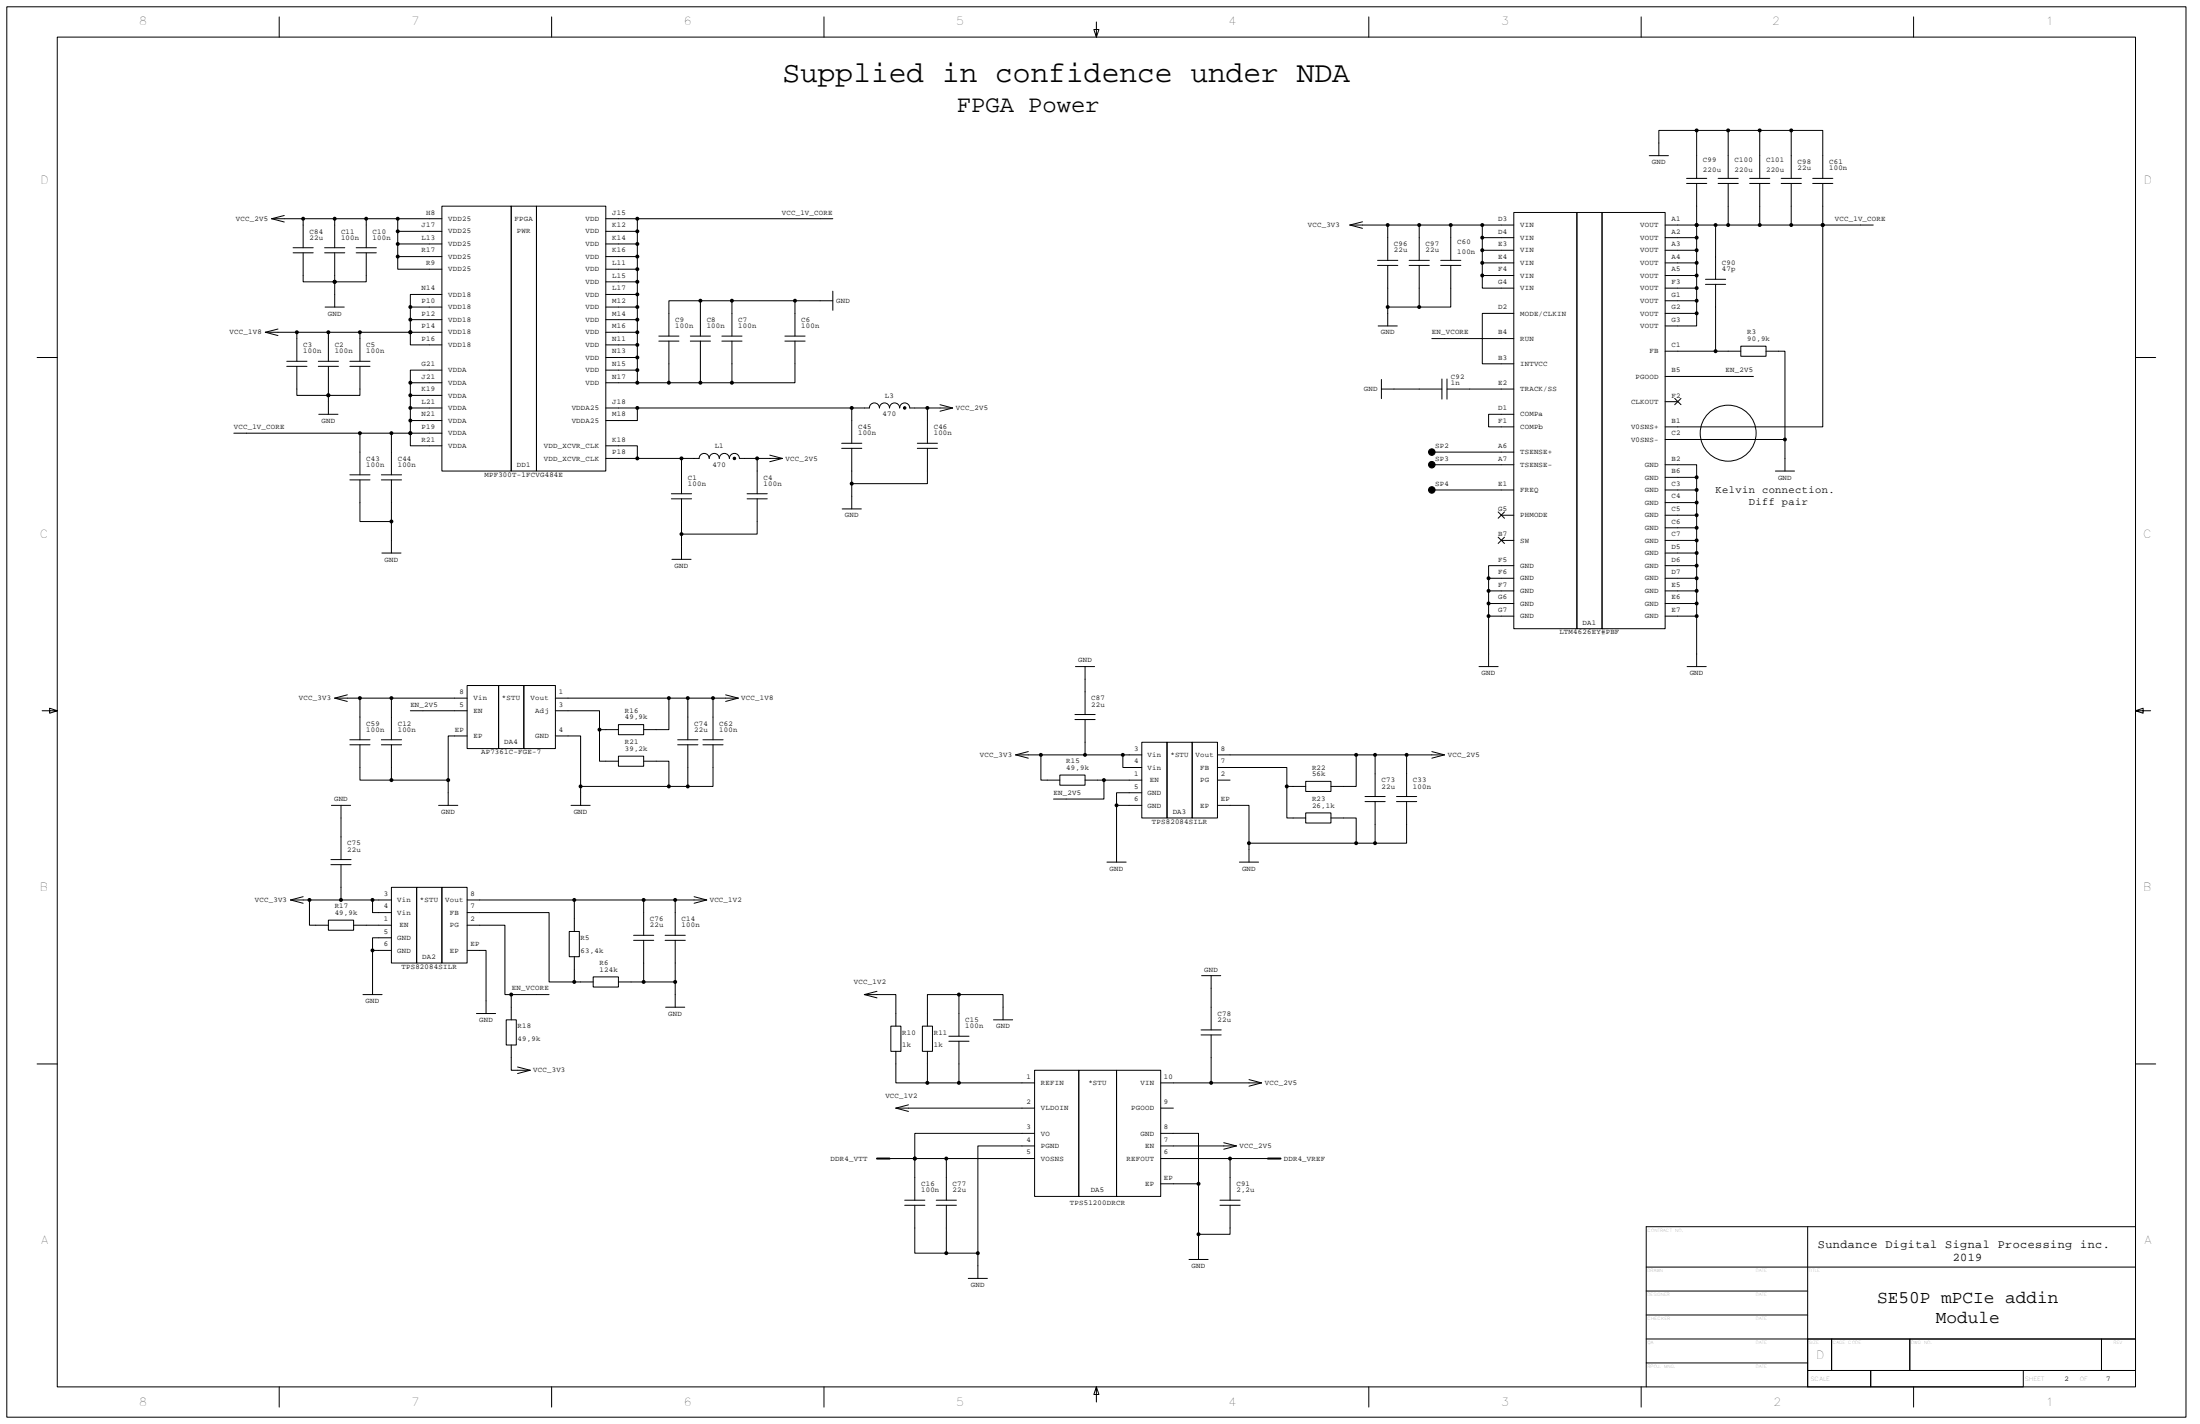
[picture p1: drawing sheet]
<svg xmlns="http://www.w3.org/2000/svg" width="864mm" height="559mm" viewBox="0 0 864 559" stroke-linecap="round" stroke-linejoin="round" font-family="sans-serif">
<g fill="none" stroke="#000" stroke-width=".39">
<path d="M2.7 2.7h855.4v553.4h-855.4zM22.5 14.6h815.8v529.6h-815.8zM109.6 6.6v8M216.5 6.6v8M323.4 6.6v8M430.4 8.6v6l-1-3h2l-1 3M537.3 6.6v8M644.2 6.6v8M751.2 6.6v8M666 51.2v18.8M678.4 51.2v18.8M690.8 51.2v18.8"/>
<path d="M703.1 51.2v18.8M647.4 61.1h7.5M651.2 61.1v-9.9h64.3v18.8M662.1 72h7.9M662.1 70h7.9M666 72v16.3h69.3M674.4 72h7.9M674.4 70h7.9M678.4 72v16.3M686.8 72h7.9M686.8 70h7.9M690.8 72v16.3"/>
<path d="M699.2 72h7.9M699.2 70h7.9M703.1 72v16.3M711.6 72h7.9M711.6 70h7.9M715.5 72v95.5h-61.9M106.6 85.8h66.9M106.6 85.8l5 1.3M111.6 84.6l-5 1.2M115 99.2h8M115 97.2h8M119 99.2v11.4h24.8v-11.4"/>
<path d="M119 85.8v11.4M127.4 99.2h7.9M127.4 97.2h7.9M131.4 85.8v11.4M131.4 99.2v21.3M139.8 99.2h7.9M139.8 97.2h7.9M143.8 85.8v11.4M156.1 85.8v19.8h17.4M156.1 90.8h17.4M156.1 95.7h17.4M173.5 80.9h27.2v103.9h-27.2z"/>
<path d="M200.7 80.9h9.9v103.9h-9.9zM210.6 80.9h27.2v103.9h-27.2zM250.2 85.8v64.4M250.2 90.8h-12.4M250.2 95.7h-12.4M326.9 85.8h-89.1M529.9 88.3h64.3M529.9 88.3l4.9 1.3M534.8 87l-4.9 1.3M544.7 88.3v13.9M557.1 88.3v13.9M569.5 88.3v13.9"/>
<path d="M581.9 88.3v24.8h12.3M581.9 93.3h12.3M581.9 98.2h12.3M594.2 83.4h24.8v163.3h-24.8zM619 83.4h9.9v163.3h-9.9zM628.9 83.4h24.7v163.3h-24.7zM653.6 88.3h12.4v39.6h-12.4M666 93.3h-12.4M666 98.2h-12.4M673.4 88.3v21.3M156.1 100.7h17.4M173.5 115.5h-12.4v19.8h12.4"/>
<path d="M250.2 115.5h-12.4M250.2 100.7h-12.4M250.2 105.6h-12.4M250.2 110.6h-12.4M274.9 118v13.9M287.3 118v13.9M312.1 118v13.9M326.9 114.3v7.5M326.9 118h-64.3v13.9M540.8 102.2h7.9M540.8 104.2h7.9M544.7 104.2v16.3"/>
<path d="M553.1 102.2h8M553.1 104.2h8M557.1 104.2v16.3M565.5 102.2h7.9M565.5 104.2h7.9M569.5 104.2v16.3h-24.8v7.4M581.9 103.2h12.3M581.9 108.1h12.3M653.6 118h12.4M653.6 113.1h12.4M666 103.2h-12.4M666 108.1h-12.4"/>
<path d="M669.5 111.6h7.9M669.5 109.6h7.9M673.4 111.6v26.2M104.2 130.4h69.3M104.2 130.4l4.9 1.3M109.1 129.1l-4.9 1.3M116.5 130.4v11.4M127.6 120.5h7.5M128.9 130.4v11.4M141.3 130.4v11.4M161.1 120.5h12.4M161.1 125.4h12.4"/>
<path d="M250.2 120.5h-12.4M250.2 130.4h-12.4M250.2 125.4h-12.4M250.2 135.3h-12.4M258.6 133.9h7.9M258.6 131.9h7.9M262.6 133.9v16.3M271 133.9h7.9M271 131.9h7.9M274.9 133.9v16.3M283.4 133.9h7.9M283.4 131.9h7.9"/>
<path d="M287.3 133.9v16.3M308.1 133.9h7.9M308.1 131.9h7.9M312.1 133.9v16.3h-74.3M541 127.9h7.5M562.1 132.9h32.1M594.2 123h-12.3v19.8h12.3M653.6 123h12.4M683.3 135.8h10v4h-10zM683.3 137.8h-29.7M693.3 137.8h7.4v47M14.6 140.3h7.9"/>
<path d="M112.6 143.8h7.9M112.6 141.8h7.9M116.5 143.8v11.4h24.8v-11.4M124.9 143.8h8M124.9 141.8h8M128.9 143.8v18.8M137.3 143.8h7.9M137.3 141.8h7.9M161.1 150.2h12.4M161.1 155.2h12.4M173.5 145.2h-12.4v29.7h12.4M250.2 140.3h-12.4"/>
<path d="M250.2 145.2h-12.4M369 158.8l5 1.3M542.3 152.7h23.7M542.3 148.9v7.5M566 148.7v7.9M568 152.7h26.2M568 148.7v7.9M653.6 157.6h5M657.4 156.3l2.5 2.5M659.9 156.3l-2.5 2.5M688.3 147.7h-34.7M838.3 140.3h7.9"/>
<path d="M91.8 170h81.7M125.1 162.6h7.6M141.3 170v16.3M153.6 170v16.3M161.1 160.1h12.4M161.1 165h12.4M237.8 160.1h103.5a1.98 1.98 0 0 1 1.9-2 1.98 1.98 0 0 1 2 2 1.98 1.98 0 0 1 2-2 1.98 1.98 0 0 1 2 2 1.99 1.99 0 0 1 2-2 1.99 1.99 0 0 1 2 2 1.97 1.97 0 0 1 1.9-2 1.97 1.97 0 0 1 2 2h16.9M237.8 174.9h12.4v5h-12.4M250.2 179.9h24.2a1.98 1.98 0 0 1 2-2 1.98 1.98 0 0 1 2 2 1.98 1.98 0 0 1 2-2 1.98 1.98 0 0 1 2 2 1.97 1.97 0 0 1 1.9-2 1.97 1.97 0 0 1 2 2M250.2 160.1v4.9h-12.4M267.5 179.9v13.9M286.3 179.9a1.97 1.97 0 0 1 2-2 1.97 1.97 0 0 1 2 2h16.8"/>
<path d="M297.2 179.9v13.9M302.2 178.6l4.9 1.3M307.1 179.9l-4.9 1.3M330.4 175.9h7.9M330.4 173.9h7.9M334.3 175.9v23.8M334.3 160.1v13.8M360.1 175.9h7.9M360.1 173.9h7.9M364 175.9v13.9h-29.7M364 160.1v13.8M374 160.1l-5 1.3"/>
<path d="M562.1 177.4h32.1M594.2 162.6h-9.9v4.9h9.9M700.7 172.5h-47.1M137.3 188.3h7.9M137.3 186.3h7.9M141.3 188.3v16.4h12.3M149.7 188.3h7.9M149.7 186.3h7.9M153.6 188.3v28.7M263.5 195.7h8M263.5 193.8h8M267.5 195.7v23.8"/>
<path d="M293.3 195.7h7.9M293.3 193.8h7.9M297.2 195.7v13.9h-29.7M330.6 199.7h7.5M562.1 192.3h32.1M562.1 182.4h32.1M653.6 182.4h12.4v79.2M653.6 197.2h12.4M666 192.3h-12.4M666 187.3h-12.4M696.9 184.8h7.5M149.9 217h7.5"/>
<path d="M263.8 219.5h7.5M588.1 210.8l2.5 2.5M588.1 200.9l2.5 2.5M589.3 202.2h4.9M589.3 212.1h4.9M590.6 210.8l-2.5 2.5M590.6 200.9l-2.5 2.5M653.6 217h12.4M653.6 202.2h12.4M653.6 212.1h12.4M653.6 207.1h12.4M594.2 222h-9.9v39.6"/>
<path d="M594.2 226.9h-9.9M594.2 231.9h-9.9M594.2 236.8h-9.9M653.6 222h12.4M653.6 226.9h12.4M653.6 231.9h12.4M653.6 236.8h12.4M594.2 241.8h-9.9M653.6 241.8h12.4M16.5 278.9h6l-3-1v2l3-1M131.4 274h52M131.4 274l4.9 1.3"/>
<path d="M136.3 272.7l-4.9 1.3M141.3 274v16.3M153.6 274v16.3M161.1 278.9h22.3M183.4 269h12.3v24.8h-12.3zM195.7 269h9.9v24.8h-9.9zM205.6 269h12.4v24.8h-12.4zM218 278.9h17.3v19.8h7.5M218 274h71.8M262.6 274v12.3h-9.9M270 274v16.3M279.9 274v16.3"/>
<path d="M284.8 272.7l5 1.3M289.8 274l-5 1.3M422.2 261.6h7.5M425.9 261.6v18.8M580.6 261.6h7.5M662.3 261.6h7.5M838.3 278.9l3 1v-2l-3 1h5.9M137.3 292.3h7.9M137.3 290.3h7.9M141.3 292.3v13.8h34.6M149.7 292.3h7.9M149.7 290.3h7.9"/>
<path d="M153.6 292.3v13.8M183.4 288.8h-7.5v27.2M218 288.8h9.9v27.2M235.3 286.3h7.5M242.8 296.7h9.9v4h-9.9zM242.8 284.4h9.9v3.9h-9.9zM252.7 298.7h9.9v9.9M266 292.3h8M266 290.3h8M270 292.3v16.3M275.9 292.3h7.9M275.9 290.3h7.9"/>
<path d="M279.9 292.3v16.3h-52M398.7 296.2h49.5M398.7 296.2l4.9 1.3M403.6 294.9l-4.9 1.3M408.6 296.2v9.9h7.4M422 282.4h7.9M422 280.4h7.9M425.9 282.4v13.8M440.8 296.2v5h7.4M448.2 291.3h9.9v29.7h-9.9zM458.1 291.3h9.9v29.7h-9.9zM468 291.3h9.9v29.7h-9.9z"/>
<path d="M477.9 296.2h89.1M532.4 296.2v12.4h-9.9M539.8 296.2v16.4M552.2 296.2v16.4M562.1 294.9l4.9 1.3M567 296.2l-4.9 1.3M130.1 316h7.5M133.9 316v21.3M172.2 316h7.5M224.2 316h7.5M416 304.1h9.9v4h-9.9zM425.9 306.1h22.3"/>
<path d="M433.3 306.1v7.5h-19.7M438.3 316h9.9M448.2 311.1h-9.9v27.2M477.9 316h12.4v22.3M477.9 301.2h27.2v19.8h7.5M477.9 306.1h5M505.1 308.6h7.5M512.6 306.6h9.9v4h-9.9zM512.6 319h9.9v4h-9.9zM535.8 314.6h8M535.8 312.6h8M539.8 314.6v16.3"/>
<path d="M548.2 314.6h7.9M548.2 312.6h7.9M552.2 314.6v16.3h-61.9M129.9 339.3h7.9M129.9 337.3h7.9M133.9 339.3v13.9M434.5 338.3h7.6M486.5 338.3h7.6M522.5 321h9.9v9.9M114 353.2h39.6M114 353.2l5 1.3M119 351.9l-5 1.3"/>
<path d="M121.5 353.2v9.9h7.4M146.2 353.2v4.9h7.4M153.6 348.2h10v29.7h-10zM163.6 348.2h9.9v29.7h-9.9zM173.5 348.2h9.9v29.7h-9.9zM183.4 358.1h32.1v27.2h17.4M183.4 353.2h94M225.4 353.2v12.3M252.7 353.2v13.8M265 353.2v13.8M272.5 351.9l4.9 1.3M277.4 353.2l-4.9 1.3"/>
<path d="M128.9 361.1h9.9v3.9h-9.9zM146.2 373h7.4M153.6 368h-7.4v22.3M153.6 363.1h-14.8M183.4 373h7.4v24.7M183.4 363.1h14.8v27.2h17.3M223.5 365.5h3.9v9.9h-3.9zM225.4 375.4v9.9M248.7 369h7.9M248.7 367h7.9M252.7 369v16.3M261.1 369h7.9"/>
<path d="M261.1 367h7.9M265 369v26.2M142.5 390.3h7.5M187 397.7h7.5M200.7 390.3v9.9M232.9 383.3h9.9v4h-9.9zM242.8 385.3h22.2M261.3 395.2h7.5M339.3 390.3h12.4v12.4M339.3 390.3l5 1.3M344.3 389l-5 1.3M376.4 390.3v16.3"/>
<path d="M471.7 382.9h7.5M475.4 382.9v21.3M14.6 417.5h7.9M198.7 400.2h4v9.9h-4zM200.7 410.1v9.9h7.4M203.2 418.7l4.9 1.3M208.1 420l-4.9 1.3M349.7 402.7h4v9.9h-4zM351.7 412.6v12.3h54.4M362.1 402.7h3.9v9.9h-3.9zM364 412.6v12.3M372.5 408.6h7.9"/>
<path d="M372.5 406.6h7.9M376.4 408.6v16.3M390 400.2h7.5M393.7 400.2v-9.9h-29.7v12.4M406.1 420h17.4v49.5h-17.4zM423.5 420h14.8v49.5h-14.8zM438.3 420h17.3v49.5h-17.3zM471.5 406.1h7.9M471.5 404.2h7.9M475.4 406.1v18.8M838.3 417.5h7.9M351.7 434.8h54.4"/>
<path d="M351.7 434.8l4.9 1.3M356.6 433.6l-4.9 1.2M455.6 424.9h39.6M455.6 434.8h5M490.3 423.7l4.9 1.2M495.2 424.9l-4.9 1.3M349.2 454.6h56.9M371.5 454.6v16.4M406.1 444.8h-47v26.2M406.1 449.7h-22.2v42.1h-24.8v-18.8M455.6 444.8h14.9v49.4M455.6 449.7h29.7"/>
<path d="M455.6 454.6h42.1M480.4 448.4l4.9 1.3M482.9 454.6v16.4M485.3 449.7l-4.9 1.3M355.1 473h8M355.1 471h8M367.5 473h7.9M367.5 471h7.9M371.5 473v18.8M455.6 464.5h14.9M478.9 473h7.9M478.9 471h7.9"/>
<path d="M482.9 473v11.4h-12.4M383.9 491.8v9.9M466.7 494.2h7.5M646.2 497.2h192.1M709.6 481.4v62.8M838.3 481.4h-192.1v62.8M380.1 501.7h7.5M646.2 506.6h63.4M646.2 516h63.4M646.2 534.8h63.4M646.2 525.4h192.1M709.6 525.4h9.4v12.4h-9.4z"/>
<path d="M709.6 537.8h24.7v6.4h-24.7zM709.6 537.8h128.7M719 525.4h30.7v12.4h-30.7zM734.3 537.8h59.9v6.4h-59.9zM749.7 525.4h75.2v12.4h-75.2zM824.9 525.4h13.4v12.4h-13.4zM109.6 544.2v8M216.5 544.2v8M323.4 544.2v8M430.4 544.2l1 3h-2l1-3v6M537.3 544.2v8M644.2 544.2v8"/>
<path d="M751.2 544.2v8"/>
<circle cx="678.4" cy="170" r="11"/>
</g>
<g fill="#000" stroke="#000" stroke-width=".39">
<circle cx="288.3" cy="179.9" r=".49"/>
<circle cx="355.1" cy="160.1" r=".49"/>
<circle cx="562" cy="177.4" r="1.28"/>
<circle cx="562" cy="182.4" r="1.28"/>
<circle cx="562" cy="192.3" r="1.28"/>
</g>
<g fill="none" stroke="#000" stroke-width=".79">
<path d="M344.3 454.6h4.9M497.7 454.6h5"/>
<circle cx="666" cy="51.2" r=".38"/>
<circle cx="678.4" cy="51.2" r=".39"/>
<circle cx="690.8" cy="51.2" r=".39"/>
<circle cx="703.1" cy="51.2" r=".38"/>
<circle cx="119" cy="85.8" r=".38"/>
<circle cx="131.4" cy="85.8" r=".39"/>
<circle cx="143.7" cy="85.8" r=".38"/>
<circle cx="156.1" cy="85.8" r=".38"/>
<circle cx="156.1" cy="90.8" r=".38"/>
<circle cx="156.1" cy="95.7" r=".38"/>
<circle cx="250.2" cy="90.8" r=".39"/>
<circle cx="250.2" cy="95.7" r=".39"/>
<circle cx="250.2" cy="85.8" r=".39"/>
<circle cx="544.7" cy="88.3" r=".38"/>
<circle cx="557.1" cy="88.3" r=".39"/>
<circle cx="569.5" cy="88.3" r=".39"/>
<circle cx="581.8" cy="98.2" r=".39"/>
<circle cx="581.9" cy="93.3" r=".38"/>
<circle cx="581.9" cy="88.3" r=".38"/>
<circle cx="666" cy="98.2" r=".39"/>
<circle cx="666" cy="93.3" r=".38"/>
<circle cx="666" cy="88.3" r=".38"/>
<circle cx="673.4" cy="88.3" r=".38"/>
<circle cx="678.4" cy="88.3" r=".39"/>
<circle cx="690.8" cy="88.3" r=".39"/>
<circle cx="703.1" cy="88.3" r=".38"/>
<circle cx="715.5" cy="88.3" r=".39"/>
<circle cx="131.4" cy="110.6" r=".39"/>
<circle cx="156.1" cy="100.7" r=".39"/>
<circle cx="250.2" cy="105.6" r=".39"/>
<circle cx="250.2" cy="100.7" r=".39"/>
<circle cx="250.2" cy="110.6" r=".39"/>
<circle cx="250.2" cy="115.5" r=".39"/>
<circle cx="274.9" cy="118" r=".38"/>
<circle cx="287.3" cy="118" r=".39"/>
<circle cx="312.1" cy="118" r=".38"/>
<circle cx="581.8" cy="108.1" r=".39"/>
<circle cx="581.8" cy="103.2" r=".39"/>
<circle cx="666" cy="103.2" r=".39"/>
<circle cx="666" cy="108.1" r=".39"/>
<circle cx="666" cy="113" r=".38"/>
<circle cx="666" cy="118" r=".38"/>
<circle cx="116.5" cy="130.4" r=".38"/>
<circle cx="128.9" cy="130.4" r=".39"/>
<circle cx="141.3" cy="130.4" r=".39"/>
<circle cx="161.1" cy="130.4" r=".38"/>
<circle cx="161.1" cy="120.5" r=".38"/>
<circle cx="161.1" cy="125.4" r=".38"/>
<circle cx="250.2" cy="120.5" r=".39"/>
<circle cx="250.2" cy="130.4" r=".39"/>
<circle cx="250.2" cy="125.4" r=".39"/>
<circle cx="250.2" cy="135.3" r=".39"/>
<circle cx="544.7" cy="120.5" r=".38"/>
<circle cx="557.1" cy="120.5" r=".39"/>
<circle cx="666" cy="123" r=".38"/>
<circle cx="673.4" cy="137.8" r=".39"/>
<circle cx="128.9" cy="155.1" r=".39"/>
<circle cx="161.1" cy="150.2" r=".39"/>
<circle cx="161.1" cy="155.1" r=".38"/>
<circle cx="250.2" cy="150.2" r=".39"/>
<circle cx="250.2" cy="140.3" r=".39"/>
<circle cx="250.2" cy="145.2" r=".39"/>
<circle cx="262.5" cy="150.2" r=".39"/>
<circle cx="274.9" cy="150.2" r=".39"/>
<circle cx="287.3" cy="150.2" r=".39"/>
<circle cx="141.3" cy="170" r=".39"/>
<circle cx="153.6" cy="170" r=".38"/>
<circle cx="161.1" cy="165" r=".38"/>
<circle cx="161.1" cy="170" r=".38"/>
<circle cx="161.1" cy="160.1" r=".38"/>
<circle cx="250.2" cy="179.9" r=".39"/>
<circle cx="250.2" cy="160.1" r=".39"/>
<circle cx="267.5" cy="179.9" r=".39"/>
<circle cx="297.2" cy="179.9" r=".39"/>
<circle cx="334.3" cy="160.1" r=".39"/>
<circle cx="364" cy="160.1" r=".39"/>
<circle cx="700.7" cy="172.5" r=".38"/>
<circle cx="334.3" cy="189.8" r=".39"/>
<circle cx="666" cy="187.3" r=".39"/>
<circle cx="666" cy="192.3" r=".39"/>
<circle cx="666" cy="197.2" r=".38"/>
<circle cx="153.6" cy="204.6" r=".38"/>
<circle cx="267.5" cy="209.6" r=".38"/>
<circle cx="666" cy="217" r=".39"/>
<circle cx="666" cy="212.1" r=".38"/>
<circle cx="666" cy="207.1" r=".38"/>
<circle cx="666" cy="202.2" r=".38"/>
<circle cx="584.3" cy="231.9" r=".39"/>
<circle cx="584.3" cy="226.9" r=".39"/>
<circle cx="584.3" cy="236.8" r=".38"/>
<circle cx="666" cy="231.9" r=".39"/>
<circle cx="666" cy="226.9" r=".39"/>
<circle cx="666" cy="222" r=".39"/>
<circle cx="666" cy="236.8" r=".38"/>
<circle cx="584.3" cy="241.8" r=".38"/>
<circle cx="666" cy="241.8" r=".38"/>
<circle cx="141.3" cy="273.9" r=".39"/>
<circle cx="153.6" cy="273.9" r=".38"/>
<circle cx="262.6" cy="273.9" r=".38"/>
<circle cx="270" cy="273.9" r=".38"/>
<circle cx="279.9" cy="273.9" r=".38"/>
<circle cx="235.3" cy="286.3" r=".38"/>
<circle cx="408.6" cy="296.2" r=".39"/>
<circle cx="425.9" cy="296.2" r=".38"/>
<circle cx="440.8" cy="296.2" r=".39"/>
<circle cx="532.4" cy="296.2" r=".39"/>
<circle cx="539.8" cy="296.2" r=".38"/>
<circle cx="552.2" cy="296.2" r=".38"/>
<circle cx="153.6" cy="306.1" r=".39"/>
<circle cx="175.9" cy="306.1" r=".39"/>
<circle cx="227.9" cy="308.6" r=".39"/>
<circle cx="262.5" cy="308.6" r=".39"/>
<circle cx="270" cy="308.6" r=".39"/>
<circle cx="433.3" cy="306.1" r=".39"/>
<circle cx="438.3" cy="316" r=".38"/>
<circle cx="505.1" cy="308.6" r=".39"/>
<circle cx="490.3" cy="330.9" r=".39"/>
<circle cx="532.4" cy="330.9" r=".39"/>
<circle cx="539.8" cy="330.9" r=".38"/>
<circle cx="121.5" cy="353.2" r=".39"/>
<circle cx="133.8" cy="353.2" r=".39"/>
<circle cx="146.2" cy="353.2" r=".39"/>
<circle cx="225.4" cy="353.2" r=".39"/>
<circle cx="252.7" cy="353.2" r=".39"/>
<circle cx="265" cy="353.2" r=".39"/>
<circle cx="146.2" cy="373" r=".38"/>
<circle cx="200.7" cy="390.3" r=".39"/>
<circle cx="225.4" cy="385.3" r=".39"/>
<circle cx="252.7" cy="385.3" r=".39"/>
<circle cx="265" cy="385.3" r=".39"/>
<circle cx="376.4" cy="390.3" r=".39"/>
<circle cx="364" cy="424.9" r=".39"/>
<circle cx="376.4" cy="424.9" r=".39"/>
<circle cx="475.4" cy="424.9" r=".39"/>
<circle cx="359.1" cy="454.6" r=".38"/>
<circle cx="371.5" cy="454.6" r=".39"/>
<circle cx="482.8" cy="454.6" r=".39"/>
<circle cx="470.5" cy="464.5" r=".39"/>
<circle cx="371.5" cy="491.8" r=".39"/>
<circle cx="383.8" cy="491.8" r=".38"/>
<circle cx="470.5" cy="484.3" r=".38"/>
</g>
<text font-size="11.6" x="307.1" y="32">Supplied in confidence under NDA</text>
<text font-size="9.4" x="375.6" y="43.9">FPGA Power</text>
<g font-size="7">
<text x="736.8" y="511.3">SE50P mPCIe addin</text>
<text x="759.9" y="519.2">Module</text>
</g>
<g font-size="4.6">
<text x="713.6" y="489.7">Sundance Digital Signal Processing inc.</text>
<text x="766.6" y="495">2019</text>
</g>
<g font-size="4.4">
<text x="54.6" y="10">8</text>
<text x="161.5" y="10">7</text>
<text x="268.4" y="10">6</text>
<text x="375.4" y="10">5</text>
<text x="482.3" y="10">4</text>
<text x="589.2" y="10">3</text>
<text x="695.6" y="10">2</text>
<text x="803.1" y="10">1</text>
<text x="15.9" y="72.4">D</text>
<text x="841.6" y="72.4">D</text>
<text x="15.6" y="211">C</text>
<text x="841.3" y="211">C</text>
<text x="15.6" y="349.6">B</text>
<text x="841.3" y="349.6">B</text>
<text x="16.1" y="488.2">A</text>
<text x="841.8" y="488.2">A</text>
<text x="712.9" y="533.3">D</text>
<text x="54.6" y="551.6">8</text>
<text x="161.5" y="551.6">7</text>
<text x="268.4" y="551.6">6</text>
<text x="375.4" y="551.6">5</text>
<text x="482.3" y="551.6">4</text>
<text x="589.2" y="551.6">3</text>
<text x="696.2" y="551.6">2</text>
<text x="803.1" y="551.6">1</text>
</g>
<g font-size="4.1">
<text x="673.5" y="193.6">Kelvin connection.</text>
<text x="686.5" y="198.2">Diff pair</text>
</g>
<g font-size="2.9">
<text x="648.4" y="64.4">GND</text>
<text x="668.5" y="63.7">C99</text>
<text x="680.9" y="63.7">C100</text>
<text x="693.3" y="63.7">C101</text>
<text x="705.6" y="64.4">C98</text>
<text x="718" y="64.4">C61</text>
<text x="668.5" y="67.7">220u</text>
<text x="680.9" y="67.7">220u</text>
<text x="693.3" y="67.7">220u</text>
<text x="705.6" y="66.9">22u</text>
<text x="718" y="66.9">100n</text>
<text x="92.6" y="86.7">VCC_2V5</text>
<text x="165.5" y="89.2">J17</text>
<text x="167.3" y="84.2">H8</text>
<text x="175.9" y="86.7">VDD25</text>
<text x="202" y="86.7">FPGA</text>
<text x="229.9" y="86.7">VDD</text>
<text x="240.3" y="84.2">J15</text>
<text x="240.3" y="89.2">K12</text>
<text x="306.9" y="84.2">VCC_1V_CORE</text>
<text x="513.4" y="89.2">VCC_3V3</text>
<text x="588.1" y="86.7">D3</text>
<text x="596.7" y="89.2">VIN</text>
<text x="643.9" y="89.2">VOUT</text>
<text x="656.1" y="86.7">A1</text>
<text x="720.3" y="86.7">VCC_1V_CORE</text>
<text x="121.5" y="94.1">22u</text>
<text x="121.5" y="91.6">C84</text>
<text x="133.9" y="94.1">100n</text>
<text x="133.9" y="91.6">C11</text>
<text x="146.2" y="94.1">100n</text>
<text x="146.2" y="91.6">C10</text>
<text x="165.5" y="94.1">L13</text>
<text x="175.9" y="91.6">VDD25</text>
<text x="202.9" y="91.6">PWR</text>
<text x="229.9" y="91.6">VDD</text>
<text x="240.3" y="94.1">K14</text>
<text x="572" y="95.9">C60</text>
<text x="588.1" y="91.6">D4</text>
<text x="596.7" y="94.1">VIN</text>
<text x="643.9" y="94.1">VOUT</text>
<text x="656.1" y="91.6">A2</text>
<text x="165.5" y="99.1">R17</text>
<text x="175.9" y="96.6">VDD25</text>
<text x="175.9" y="101.5">VDD25</text>
<text x="229.9" y="96.6">VDD</text>
<text x="229.9" y="101.5">VDD</text>
<text x="240.3" y="99.1">K16</text>
<text x="547.2" y="96.6">C96</text>
<text x="547.2" y="99.1">22u</text>
<text x="559.6" y="96.6">C97</text>
<text x="559.6" y="99.1">22u</text>
<text x="572" y="99.9">100n</text>
<text x="588.1" y="101.5">E4</text>
<text x="588.1" y="96.6">E3</text>
<text x="596.7" y="99.1">VIN</text>
<text x="643.9" y="99.1">VOUT</text>
<text x="656.1" y="101.5">A4</text>
<text x="656.1" y="96.6">A3</text>
<text x="167.3" y="104">R9</text>
<text x="175.9" y="106.5">VDD25</text>
<text x="229.9" y="106.5">VDD</text>
<text x="240.3" y="104">L11</text>
<text x="588.1" y="106.5">F4</text>
<text x="596.7" y="104">VIN</text>
<text x="643.9" y="104">VOUT</text>
<text x="656.1" y="106.5">A5</text>
<text x="675.9" y="104">C90</text>
<text x="675.9" y="106.5">47p</text>
<text x="165.5" y="113.9">N14</text>
<text x="229.9" y="111.4">VDD</text>
<text x="240.3" y="109">L15</text>
<text x="240.3" y="113.9">L17</text>
<text x="588.1" y="111.4">G4</text>
<text x="596.7" y="113.9">VIN</text>
<text x="596.7" y="109">VIN</text>
<text x="643.9" y="113.9">VOUT</text>
<text x="643.9" y="109">VOUT</text>
<text x="656.1" y="111.4">F3</text>
<text x="165.5" y="118.9">P10</text>
<text x="175.9" y="116.4">VDD18</text>
<text x="229.9" y="116.4">VDD</text>
<text x="240.3" y="118.9">M12</text>
<text x="328.2" y="118.9">GND</text>
<text x="643.9" y="118.9">VOUT</text>
<text x="656.1" y="116.4">G1</text>
<text x="128.7" y="123.8">GND</text>
<text x="165.5" y="123.8">P12</text>
<text x="175.9" y="121.3">VDD18</text>
<text x="229.9" y="121.3">VDD</text>
<text x="240.3" y="123.8">M14</text>
<text x="588.1" y="121.3">D2</text>
<text x="596.7" y="123.8">MODE/CLKIN</text>
<text x="643.9" y="123.8">VOUT</text>
<text x="656.1" y="121.3">G2</text>
<text x="90.1" y="131.3">VCC_1V8</text>
<text x="165.5" y="128.8">P14</text>
<text x="175.9" y="126.3">VDD18</text>
<text x="175.9" y="131.3">VDD18</text>
<text x="229.9" y="126.3">VDD</text>
<text x="229.9" y="131.3">VDD</text>
<text x="240.3" y="128.8">M16</text>
<text x="265" y="128.8">100n</text>
<text x="265" y="126.3">C9</text>
<text x="277.4" y="128.8">100n</text>
<text x="277.4" y="126.3">C8</text>
<text x="289.8" y="128.8">100n</text>
<text x="289.8" y="126.3">C7</text>
<text x="314.5" y="128.8">100n</text>
<text x="314.5" y="126.3">C6</text>
<text x="542" y="131.3">GND</text>
<text x="562.1" y="131.3">EN_VCORE</text>
<text x="588.1" y="131.3">B4</text>
<text x="643.9" y="128.8">VOUT</text>
<text x="656.1" y="126.3">G3</text>
<text x="685.8" y="131.3">R3</text>
<text x="119" y="136.2">C3</text>
<text x="131.4" y="136.2">C2</text>
<text x="143.8" y="136.2">C5</text>
<text x="165.5" y="133.7">P16</text>
<text x="175.9" y="136.2">VDD18</text>
<text x="229.9" y="136.2">VDD</text>
<text x="240.3" y="133.7">N11</text>
<text x="596.7" y="133.7">RUN</text>
<text x="656.1" y="136.2">C1</text>
<text x="685.8" y="133.7">90,9k</text>
<text x="119" y="138.7">100n</text>
<text x="131.4" y="138.7">100n</text>
<text x="143.8" y="138.7">100n</text>
<text x="165.5" y="143.6">G21</text>
<text x="229.9" y="141.1">VDD</text>
<text x="240.3" y="138.7">N13</text>
<text x="240.3" y="143.6">N15</text>
<text x="588.1" y="141.1">B3</text>
<text x="596.7" y="143.6">INTVCC</text>
<text x="647.5" y="138.7">FB</text>
<text x="165.5" y="148.6">J21</text>
<text x="175.9" y="146.1">VDDA</text>
<text x="229.9" y="146.1">VDD</text>
<text x="240.3" y="148.6">N17</text>
<text x="569.5" y="148.6">C92</text>
<text x="642.1" y="148.6">PGOOD</text>
<text x="656.1" y="146.1">B5</text>
<text x="677.4" y="146.1">EN_2V5</text>
<text x="165.5" y="153.5">K19</text>
<text x="175.9" y="151">VDDA</text>
<text x="175.9" y="156">VDDA</text>
<text x="229.9" y="151">VDD</text>
<text x="347.4" y="156">L3</text>
<text x="535.4" y="153.5">GND</text>
<text x="569.5" y="151">1n</text>
<text x="588.1" y="151">E2</text>
<text x="596.7" y="153.5">TRACK/SS</text>
<text x="165.5" y="158.5">L21</text>
<text x="175.9" y="160.9">VDDA</text>
<text x="224.4" y="160.9">VDDA25</text>
<text x="240.3" y="158.5">J18</text>
<text x="375.2" y="161">VCC_2V5</text>
<text x="588.1" y="161">D1</text>
<text x="640.2" y="158.5">CLKOUT</text>
<text x="656.1" y="156">F2</text>
<text x="126.2" y="165.9">GND</text>
<text x="165.5" y="163.4">N21</text>
<text x="175.9" y="165.9">VDDA</text>
<text x="224.4" y="165.9">VDDA25</text>
<text x="240.3" y="163.4">M18</text>
<text x="346.5" y="163.4">470</text>
<text x="588.1" y="165.9">F1</text>
<text x="596.7" y="163.4">COMPa</text>
<text x="656.1" y="165.9">B1</text>
<text x="91.8" y="168.4">VCC_1V_CORE</text>
<text x="165.5" y="168.4">P19</text>
<text x="165.5" y="173.3">R21</text>
<text x="175.9" y="170.9">VDDA</text>
<text x="240.3" y="173.3">K18</text>
<text x="336.8" y="170.9">100n</text>
<text x="336.8" y="168.4">C45</text>
<text x="366.5" y="170.9">100n</text>
<text x="366.5" y="168.4">C46</text>
<text x="596.7" y="168.4">COMPb</text>
<text x="640.2" y="168.4">V0SNS+</text>
<text x="640.2" y="173.3">V0SNS-</text>
<text x="656.1" y="170.9">C2</text>
<text x="175.9" y="175.8">VDDA</text>
<text x="213.5" y="175.8">VDD_XCVR_CLK</text>
<text x="240.3" y="178.3">P18</text>
<text x="280.5" y="175.8">L1</text>
<text x="563.4" y="175.8">SP2</text>
<text x="588.1" y="175.8">A6</text>
<text x="596.7" y="178.3">TSENSE+</text>
<text x="143.8" y="183.2">100n</text>
<text x="143.8" y="180.7">C43</text>
<text x="156.1" y="183.2">100n</text>
<text x="156.1" y="180.7">C44</text>
<text x="202.9" y="183.2">DD1</text>
<text x="213.5" y="180.7">VDD_XCVR_CLK</text>
<text x="279.6" y="183.2">470</text>
<text x="308.4" y="180.7">VCC_2V5</text>
<text x="563.4" y="180.7">SP3</text>
<text x="588.1" y="180.7">A7</text>
<text x="596.7" y="183.2">TSENSE-</text>
<text x="645.7" y="183.2">GND</text>
<text x="656.1" y="185.7">B6</text>
<text x="656.1" y="180.7">B2</text>
<text x="190.2" y="187">MPF300T-1FCVG484E</text>
<text x="270" y="190.6">100n</text>
<text x="270" y="188.2">C1</text>
<text x="299.7" y="190.6">100n</text>
<text x="299.7" y="188.2">C4</text>
<text x="563.4" y="190.6">SP4</text>
<text x="588.1" y="190.7">E1</text>
<text x="645.7" y="188.2">GND</text>
<text x="656.1" y="190.7">C3</text>
<text x="697.9" y="188.2">GND</text>
<text x="596.7" y="193.1">FREQ</text>
<text x="645.7" y="193.1">GND</text>
<text x="656.1" y="195.6">C4</text>
<text x="331.6" y="203">GND</text>
<text x="588.1" y="200.6">G5</text>
<text x="596.7" y="203">PHMODE</text>
<text x="645.7" y="203">GND</text>
<text x="645.7" y="198.1">GND</text>
<text x="656.1" y="200.6">C5</text>
<text x="645.7" y="208">GND</text>
<text x="656.1" y="205.5">C6</text>
<text x="588.1" y="210.5">B7</text>
<text x="596.7" y="212.9">SW</text>
<text x="645.7" y="212.9">GND</text>
<text x="656.1" y="215.4">D5</text>
<text x="656.1" y="210.5">C7</text>
<text x="150.9" y="220.3">GND</text>
<text x="588.1" y="220.3">F5</text>
<text x="645.7" y="217.9">GND</text>
<text x="656.1" y="220.3">D6</text>
<text x="264.8" y="222.8">GND</text>
<text x="588.1" y="225.3">F6</text>
<text x="596.7" y="222.8">GND</text>
<text x="596.7" y="227.8">GND</text>
<text x="645.7" y="227.8">GND</text>
<text x="645.7" y="222.8">GND</text>
<text x="656.1" y="225.3">D7</text>
<text x="588.1" y="230.3">F7</text>
<text x="596.7" y="232.7">GND</text>
<text x="645.7" y="232.7">GND</text>
<text x="656.1" y="230.3">E5</text>
<text x="588.1" y="235.2">G6</text>
<text x="596.7" y="237.7">GND</text>
<text x="645.7" y="237.7">GND</text>
<text x="656.1" y="235.2">E6</text>
<text x="588.1" y="240.2">G7</text>
<text x="596.7" y="242.6">GND</text>
<text x="621.2" y="245.1">DA1</text>
<text x="645.7" y="242.6">GND</text>
<text x="656.1" y="240.2">E7</text>
<text x="612.1" y="248.9">LTM4626EY#PBF</text>
<text x="423.2" y="259.9">GND</text>
<text x="581.6" y="264.9">GND</text>
<text x="663.3" y="264.9">GND</text>
<text x="117.3" y="274.8">VCC_3V3</text>
<text x="180.4" y="272.3">8</text>
<text x="185.8" y="274.8">Vin</text>
<text x="197" y="274.8">*STU</text>
<text x="208.3" y="274.8">Vout</text>
<text x="219.3" y="272.3">1</text>
<text x="291" y="274.8">VCC_1V8</text>
<text x="428.4" y="274.8">C87</text>
<text x="161.1" y="277.3">EN_2V5</text>
<text x="180.4" y="277.3">5</text>
<text x="185.8" y="279.8">EN</text>
<text x="210.1" y="279.8">Adj</text>
<text x="219.3" y="277.3">3</text>
<text x="245.2" y="279.8">R16</text>
<text x="428.4" y="277.3">22u</text>
<text x="143.8" y="287.2">100n</text>
<text x="143.8" y="284.7">C59</text>
<text x="156.1" y="287.2">100n</text>
<text x="156.1" y="284.7">C12</text>
<text x="178.5" y="287.2">EP</text>
<text x="219.3" y="287.2">4</text>
<text x="245.2" y="282.2">49,9k</text>
<text x="272.5" y="287.2">22u</text>
<text x="272.5" y="284.7">C74</text>
<text x="282.4" y="287.2">100n</text>
<text x="282.4" y="284.7">C62</text>
<text x="185.8" y="289.7">EP</text>
<text x="198" y="292.1">DA4</text>
<text x="210.1" y="289.7">GND</text>
<text x="245.2" y="292.1">R21</text>
<text x="188.8" y="295.9">AP7361C-FGE-7</text>
<text x="245.2" y="294.6">39,2k</text>
<text x="384.7" y="297.1">VCC_3V3</text>
<text x="418.5" y="299.6">R15</text>
<text x="445.2" y="299.6">4</text>
<text x="445.2" y="294.6">3</text>
<text x="450.4" y="297.1">Vin</text>
<text x="459.4" y="297.1">*STU</text>
<text x="469.3" y="297.1">Vout</text>
<text x="479.2" y="294.6">8</text>
<text x="479.2" y="299.6">7</text>
<text x="568.3" y="297.1">VCC_2V5</text>
<text x="418.5" y="302">49,9k</text>
<text x="445.2" y="304.5">1</text>
<text x="450.4" y="302">Vin</text>
<text x="471.1" y="302">FB</text>
<text x="479.2" y="304.5">2</text>
<text x="515" y="302">R22</text>
<text x="515" y="304.5">56k</text>
<text x="413.6" y="311.9">EN_2V5</text>
<text x="445.2" y="309.5">5</text>
<text x="450.4" y="311.9">GND</text>
<text x="451.3" y="307">EN</text>
<text x="471.1" y="307">PG</text>
<text x="542.3" y="309.5">22u</text>
<text x="542.3" y="307">C73</text>
<text x="554.6" y="309.5">100n</text>
<text x="554.6" y="307">C33</text>
<text x="131.1" y="314.4">GND</text>
<text x="445.2" y="314.4">6</text>
<text x="450.4" y="316.9">GND</text>
<text x="471.1" y="316.9">EP</text>
<text x="479.2" y="314.4">EP</text>
<text x="515" y="314.4">R23</text>
<text x="515" y="316.9">26,1k</text>
<text x="173.2" y="319.4">GND</text>
<text x="225.2" y="319.4">GND</text>
<text x="452.1" y="323.3">TPS82084SILR</text>
<text x="460.3" y="319.4">DA3</text>
<text x="136.3" y="334.2">22u</text>
<text x="136.3" y="331.7">C75</text>
<text x="435.6" y="341.6">GND</text>
<text x="487.6" y="341.6">GND</text>
<text x="150.6" y="351.5">3</text>
<text x="184.7" y="351.5">8</text>
<text x="100" y="354">VCC_3V3</text>
<text x="131.4" y="359">49,9k</text>
<text x="131.4" y="356.5">R17</text>
<text x="150.6" y="356.5">4</text>
<text x="155.9" y="354">Vin</text>
<text x="155.9" y="359">Vin</text>
<text x="164.9" y="354">*STU</text>
<text x="174.8" y="354">Vout</text>
<text x="176.6" y="359">FB</text>
<text x="184.7" y="356.5">7</text>
<text x="278.6" y="354">VCC_1V2</text>
<text x="150.6" y="361.4">1</text>
<text x="156.8" y="363.9">EN</text>
<text x="176.6" y="363.9">PG</text>
<text x="184.7" y="361.4">2</text>
<text x="255.1" y="363.9">22u</text>
<text x="255.1" y="361.4">C76</text>
<text x="267.5" y="363.9">100n</text>
<text x="267.5" y="361.4">C14</text>
<text x="150.6" y="366.4">5</text>
<text x="150.6" y="371.3">6</text>
<text x="155.9" y="368.9">GND</text>
<text x="184.7" y="371.3">EP</text>
<text x="227.9" y="368.9">R5</text>
<text x="155.9" y="373.8">GND</text>
<text x="165.8" y="376.3">DA2</text>
<text x="176.6" y="373.8">EP</text>
<text x="227.9" y="373.8">63,4k</text>
<text x="157.6" y="380.3">TPS82084SILR</text>
<text x="235.3" y="378.8">R6</text>
<text x="235.3" y="381.2">124k</text>
<text x="472.7" y="381.2">GND</text>
<text x="201" y="388.7">EN_VCORE</text>
<text x="335.2" y="386.2">VCC_1V2</text>
<text x="143.5" y="393.6">GND</text>
<text x="188.1" y="401">GND</text>
<text x="262.3" y="398.6">GND</text>
<text x="378.9" y="401">C15</text>
<text x="477.9" y="401">22u</text>
<text x="477.9" y="398.6">C78</text>
<text x="203.2" y="403.5">R18</text>
<text x="354.1" y="406">R10</text>
<text x="366.5" y="406">R11</text>
<text x="378.9" y="403.5">100n</text>
<text x="391" y="403.5">GND</text>
<text x="203.2" y="408.5">49,9k</text>
<text x="354.1" y="411">1k</text>
<text x="366.5" y="411">1k</text>
<text x="209.3" y="420.8">VCC_3V3</text>
<text x="403" y="423.3">1</text>
<text x="408.6" y="425.8">REFIN</text>
<text x="427.2" y="425.8">*STU</text>
<text x="447.7" y="425.8">VIN</text>
<text x="456.8" y="423.3">10</text>
<text x="496.5" y="425.8">VCC_2V5</text>
<text x="347.5" y="430.7">VCC_1V2</text>
<text x="403" y="433.2">2</text>
<text x="408.6" y="435.7">VLDOIN</text>
<text x="444.1" y="435.7">PGOOD</text>
<text x="456.8" y="433.2">9</text>
<text x="403" y="443.1">3</text>
<text x="456.8" y="443.1">8</text>
<text x="403" y="448.1">4</text>
<text x="408.6" y="445.6">VO</text>
<text x="447.7" y="445.6">GND</text>
<text x="456.8" y="448.1">7</text>
<text x="326" y="455.5">DDR4_VTT</text>
<text x="403" y="453">5</text>
<text x="408.6" y="450.6">PGND</text>
<text x="408.6" y="455.5">VOSNS</text>
<text x="442.2" y="455.5">REFOUT</text>
<text x="449.5" y="450.6">EN</text>
<text x="456.8" y="453">6</text>
<text x="486.6" y="450.6">VCC_2V5</text>
<text x="503.9" y="455.5">DDR4_VREF</text>
<text x="361.6" y="467.9">100n</text>
<text x="361.6" y="465.4">C16</text>
<text x="374" y="467.9">22u</text>
<text x="374" y="465.4">C77</text>
<text x="428.1" y="467.9">DA5</text>
<text x="449.5" y="465.4">EP</text>
<text x="456.8" y="462.9">EP</text>
<text x="485.3" y="467.9">2,2u</text>
<text x="485.3" y="465.4">C91</text>
<text x="419.9" y="472.8">TPS51200DRCR</text>
<text x="467.7" y="497.6">GND</text>
<text x="381.1" y="505">GND</text>
<text x="810.4" y="542.1">2</text>
<text x="826.8" y="542.1">7</text>
</g>
<text font-size="2.2" x="710.7" y="542.1">SCALE</text>
<g font-size="1.6">
<text x="646.7" y="483.4">CONTRACT</text>
<text x="657.6" y="483.4">NO.</text>
<text x="646.7" y="499.3">DRAWN</text>
<text x="689.3" y="499.3">DATE</text>
<text x="710.1" y="499.3">TITLE</text>
<text x="646.7" y="508.7">DESIGNER</text>
<text x="689.3" y="508.7">DATE</text>
<text x="646.7" y="518.1">CHECKER</text>
<text x="689.3" y="518.1">DATE</text>
<text x="646.7" y="527.5">QA</text>
<text x="689.3" y="527.5">DATE</text>
<text x="710.1" y="527.5">SIZE</text>
<text x="719.5" y="527.5">CAGE</text>
<text x="725.6" y="527.5">CODE</text>
<text x="750.2" y="527.5">DWG</text>
<text x="755.3" y="527.5">NO.</text>
<text x="829.7" y="527.5">REV</text>
<text x="646.7" y="536.9">RPOJ.</text>
<text x="653.2" y="536.9">MNG.</text>
<text x="689.3" y="536.9">DATE</text>
</g>
</svg>
